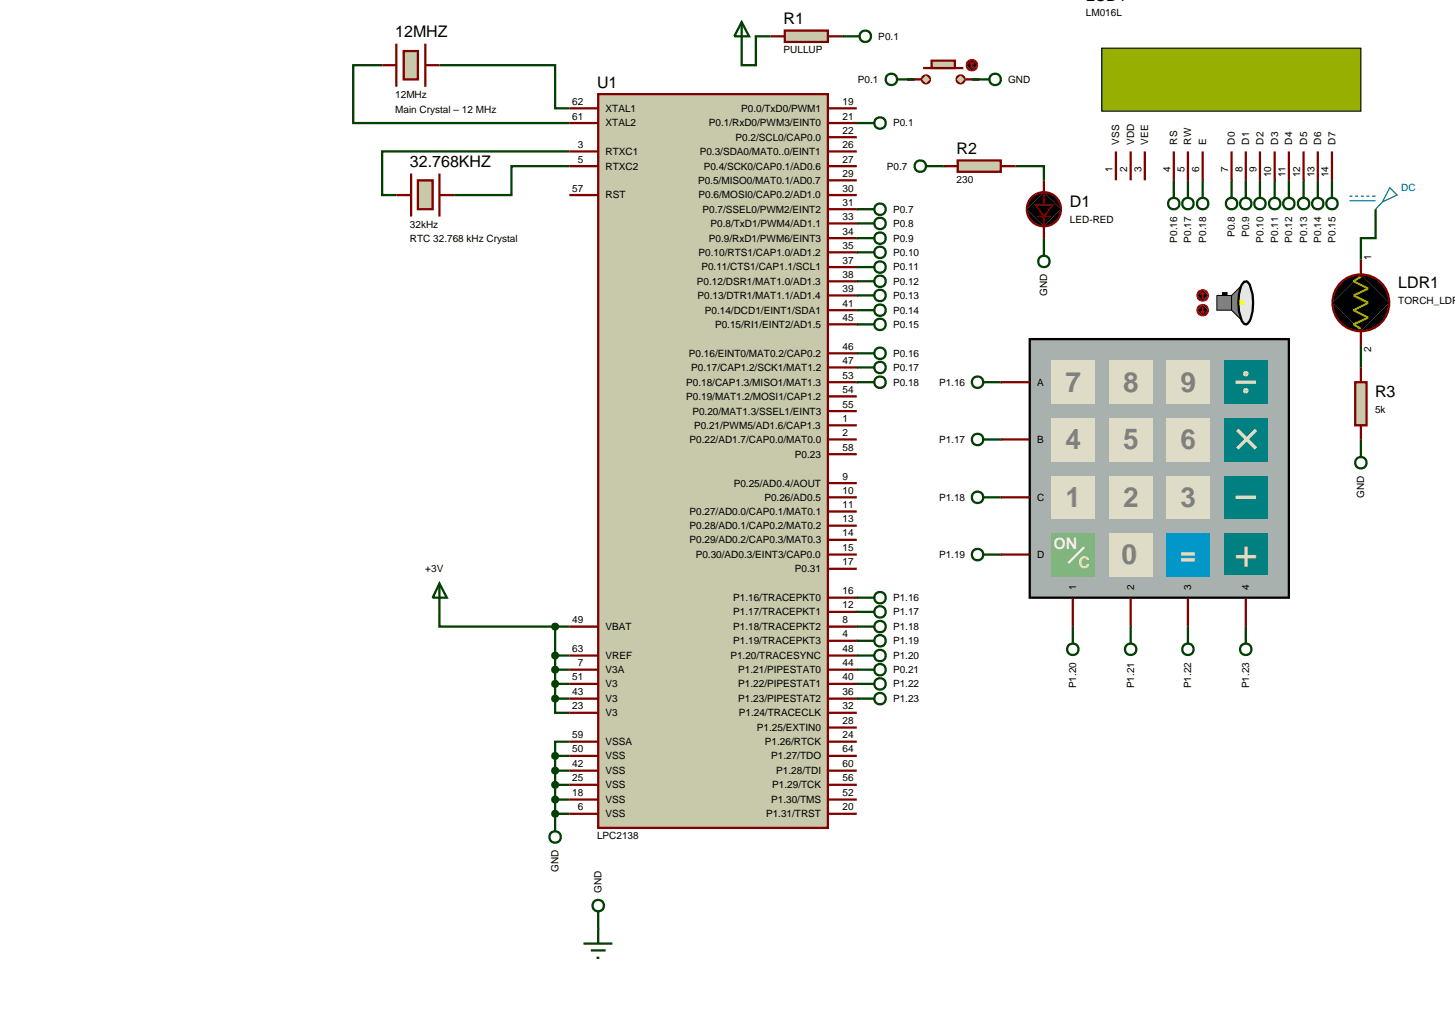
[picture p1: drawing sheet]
<svg xmlns="http://www.w3.org/2000/svg" width="257mm" height="180mm" viewBox="0 0 257 180" stroke-linecap="round" stroke-linejoin="round" font-family="sans-serif">
<g fill="none" stroke="#004000" stroke-width=".4">
<path d="M67.4 11.5h-5.1v10.2h38.1M77.5 11.5h20.4v7.6h2.5M135.9 6.4h-2.6v5.1h-2.5v-2.5M160 14h1.3M171.4 14h1.3M100.4 26.7h-33v7.7h2.5M100.4 29.3h-10.2v5.1h-10.1M179.1 29.3h5v2.5M242.6 36.9v5.1h-2.6v3.8M240 61v3.8M77.5 107.9v2.6h20.4M97.9 110.5v12.7"/>
<path d="M97.9 118.1h2.5M97.9 115.6h2.5M97.9 110.5h2.5M97.9 123.2v2.5h2.5M97.9 123.2h2.5M97.9 120.6h2.5M97.9 133.3v10.2h2.5M97.9 138.4h2.5M97.9 135.9h2.5M97.9 133.3h2.5M100.4 130.8h-2.5v2.5M97.9 141h2.5"/>
</g>
<path d="M105.5 16.6h40.5v129.4h-40.5z" fill="#c8c8aa" stroke="#800000" stroke-width=".4"/>
<g fill="none" stroke="#800000" stroke-width=".4">
<path d="M100.4 19.1h5.1M146 19.1h5.1M100.4 21.7h5.1M100.4 26.7h5.1M100.4 29.3h5.1M100.4 34.4h5.1M146 21.7h5.1M146 24.2h5.1M146 26.7h5.1M146 29.3h5.1M146 31.8h5.1M146 34.4h5.1"/>
<path d="M146 36.9h5.1M146 39.4h5.1M146 42h5.1M146 44.5h5.1M146 47.1h5.1M146 49.6h5.1M146 52.1h5.1M146 54.7h5.1M146 57.2h5.1M146 62.3h5.1M146 64.8h5.1M146 67.4h5.1"/>
<path d="M146 69.9h5.1M146 72.5h5.1M146 75h5.1M146 77.5h5.1M146 80.1h5.1M146 85.2h5.1M146 90.2h5.1M146 92.7h5.1M146 95.2h5.1M146 97.8h5.1M146 87.7h5.1M100.4 115.6h5.1"/>
<path d="M100.4 110.5h5.1M100.4 118.1h5.1M146 115.6h5.1M146 105.4h5.1M146 107.9h5.1M146 110.5h5.1M146 113h5.1M146 118.1h5.1M146 100.3h5.1M100.4 125.7h5.1M100.4 130.8h5.1M100.4 120.6h5.1"/>
<path d="M100.4 123.2h5.1M100.4 133.3h5.1M100.4 135.9h5.1M100.4 138.4h5.1M146 125.7h5.1M146 130.8h5.1M146 120.6h5.1M146 123.2h5.1M146 128.3h5.1M146 133.3h5.1M146 135.9h5.1M146 138.4h5.1"/>
<path d="M100.4 143.5h5.1M100.4 141h5.1M146 143.5h5.1M146 141h5.1"/>
</g>
<path d="M97.5 122.9l.4-.2-.5 .5zM97.9 122.7l.3 .1 .2 .4zM98.4 123.2l-.1 .3-.4 .2zM97.4 123.2l.5 .5-.4-.2z" fill="#004000" stroke="#004000" stroke-width=".4"/>
<path d="M97.4 123.2l.5-.5 .5 .5-.5 .5z" fill="#004000"/>
<path d="M97.5 120.3l.4-.2-.5 .5zM97.9 120.1l.3 .1 .2 .4zM98.4 120.6l-.1 .3-.4 .2zM97.4 120.6l.5 .5-.4-.2z" fill="#004000" stroke="#004000" stroke-width=".4"/>
<path d="M97.4 120.6l.5-.5 .5 .5-.5 .5z" fill="#004000"/>
<path d="M97.5 117.8l.4-.2-.5 .5zM97.9 117.6l.4 .2 .1 .3zM98.4 118.1l-.2 .4-.3 .1zM97.4 118.1l.5 .5-.3-.1z" fill="#004000" stroke="#004000" stroke-width=".4"/>
<path d="M97.4 118.1l.5-.5 .5 .5-.5 .5z" fill="#004000"/>
<path d="M97.5 115.3l.4-.2-.5 .5zM97.9 115.1l.3 .1 .2 .4zM98.4 115.6l-.2 .4-.3 .1zM97.4 115.6l.5 .5-.3-.1z" fill="#004000" stroke="#004000" stroke-width=".4"/>
<path d="M97.4 115.6l.5-.5 .5 .5-.5 .5z" fill="#004000"/>
<path d="M77.5 102.9l1.3 2.5h-2.5zM77.5 102.9v5" fill="none" stroke="#004000" stroke-width=".4"/>
<path d="M97.5 110.2l.4-.2-.5 .5zM97.9 110l.3 .1 .2 .4zM98.4 110.5l-.1 .3-.4 .2zM97.4 110.5l.5 .5-.4-.2z" fill="#004000" stroke="#004000" stroke-width=".4"/>
<path d="M97.4 110.5l.5-.5 .5 .5-.5 .5z" fill="#004000"/>
<path d="M97.5 140.7l.4-.2-.5 .5zM97.9 140.5l.3 .1 .2 .4zM98.4 141l-.2 .4-.3 .1zM97.4 141l.5 .5-.3-.1z" fill="#004000" stroke="#004000" stroke-width=".4"/>
<path d="M97.4 141l.5-.5 .5 .5-.5 .5z" fill="#004000"/>
<path d="M97.5 138.1l.4-.2-.5 .5zM97.9 137.9l.4 .2 .1 .3zM98.4 138.4l-.2 .4-.3 .1zM97.4 138.4l.5 .5-.3-.1z" fill="#004000" stroke="#004000" stroke-width=".4"/>
<path d="M97.4 138.4l.5-.5 .5 .5-.5 .5z" fill="#004000"/>
<path d="M97.5 135.6l.4-.2-.5 .5zM97.9 135.4l.3 .1 .2 .4zM98.4 135.9l-.1 .3-.4 .2zM97.4 135.9l.5 .5-.4-.2z" fill="#004000" stroke="#004000" stroke-width=".4"/>
<path d="M97.4 135.9l.5-.5 .5 .5-.5 .5z" fill="#004000"/>
<path d="M97.5 133l.4-.2-.5 .5zM97.9 132.8l.3 .1 .2 .4zM98.4 133.3l-.1 .3-.4 .2zM97.4 133.3l.5 .5-.4-.2z" fill="#004000" stroke="#004000" stroke-width=".4"/>
<path d="M97.4 133.3l.5-.5 .5 .5-.5 .5z" fill="#004000"/>
<path d="M102.9 166.4h5.1M104.2 167.6h2.6M105.2 168.9h.5M105.5 163.8v2.6" fill="none" stroke="#004000" stroke-width=".4"/>
<path d="M194.3 8.5h45.7v11.1h-45.7z" fill="#96af00" stroke="#000" stroke-width=".2"/>
<g fill="none" stroke="#800000" stroke-width=".4">
<path d="M69.9 7.7v7.6M75 7.7v7.6M196.8 26.7v5.1M199.4 26.7v5.1M201.9 26.7v5.1M207 26.7v5.1M209.5 26.7v5.1M212.1 26.7v5.1M217.2 26.7v5.1M219.7 26.7v5.1M222.2 26.7v5.1M224.8 26.7v5.1"/>
<path d="M227.3 26.7v5.1M229.9 26.7v5.1M232.4 26.7v5.1M234.9 26.7v5.1"/>
</g>
<path d="M71.2 9h2.5v5h-2.5z" fill="#c8c8aa" stroke="#800000" stroke-width=".4"/>
<path d="M67.4 11.5h2.5M75 11.5h2.5M72.5 30.6v7.6M77.5 30.6v7.6" fill="none" stroke="#800000" stroke-width=".4"/>
<path d="M73.7 31.8h2.6v5.1h-2.6z" fill="#c8c8aa" stroke="#800000" stroke-width=".4"/>
<path d="M69.9 34.4h2.6M77.5 34.4h2.6" fill="none" stroke="#800000" stroke-width=".4"/>
<path d="M181.6 59.8h45.7v45.6h-45.7z" fill="#a9b1af" stroke="#000" stroke-width=".4"/>
<g fill="#dedcc7">
<path d="M185.4 63.6h7.6v7.6h-7.6z"/>
<path d="M195.6 63.6h7.6v7.6h-7.6z"/>
<path d="M205.7 63.6h7.6v7.6h-7.6z"/>
</g>
<path d="M215.9 63.6h7.6v7.6h-7.6z" fill="#008080"/>
<g fill="#dedcc7">
<path d="M185.4 73.7h7.6v7.7h-7.6z"/>
<path d="M195.6 73.7h7.6v7.7h-7.6z"/>
<path d="M205.7 73.7h7.6v7.7h-7.6z"/>
</g>
<path d="M215.9 73.7h7.6v7.7h-7.6z" fill="#008080"/>
<g fill="#dedcc7">
<path d="M185.4 83.9h7.6v7.5h-7.6z"/>
<path d="M195.6 83.9h7.6v7.5h-7.6z"/>
<path d="M205.7 83.9h7.6v7.5h-7.6z"/>
</g>
<path d="M205.7 94h7.6v7.6h-7.6z" fill="#0197c9"/>
<path d="M215.9 83.9h7.6v7.5h-7.6z" fill="#008080"/>
<path d="M217.9 67.4h3.6M221.5 75.8l-3.3 3.3M217.9 87.7h3.6" fill="none" stroke="#dedcc7" stroke-width=".6" stroke-linecap="butt"/>
<g fill="#c8c8aa" stroke="#dedcc7" stroke-width=".6" stroke-linecap="butt">
<path d="M219.6 65.8l.1-.1-.2 .2zM219.7 65.7l.2 .2zM219.7 66.1l.2-.2zM219.5 65.9l.2 .2z"/>
<path d="M219.6 68.8l.1-.1-.2 .2zM219.7 68.7l.2 .2zM219.7 69.1l.2-.2zM219.5 68.9l.2 .2z"/>
</g>
<g fill="#c8c8aa">
<path d="M219.7 65.7l.2 .2-.2 .2-.2-.2z"/>
<path d="M219.7 68.7l.2 .2-.2 .2-.2-.2z"/>
</g>
<path d="M215.9 94h7.6v7.3h-7.6z" fill="#008080"/>
<path d="M218.2 75.8l3.3 3.3" fill="none" stroke="#dedcc7" stroke-width=".6" stroke-linecap="butt"/>
<path d="M185.4 94h7.6v7.6h-7.6z" fill="#81b57d"/>
<path d="M191.2 96.5l-2.8 2.8" fill="none" stroke="#fafbdb" stroke-width=".4"/>
<path d="M195.6 94h7.6v7.6h-7.6z" fill="#dedcc7"/>
<path d="M176.5 67.4h5.1M176.5 77.5h5.1M176.5 87.7h5.1M176.5 97.8h5.1M189.2 105.4v5.1M199.4 105.4v5.1M209.5 105.4v5.1M219.7 105.4v5.1" fill="none" stroke="#800000" stroke-width=".4"/>
<g fill="#c8c8aa" stroke="#800000" stroke-width=".4">
<path d="M168.9 13.5l.5-.2-.7 .7zM169.4 13.3a.68 .68 0 0 1 .7 .7zM169.4 14.7l.7-.7a.68 .68 0 0 1-.7 .7zM168.7 14l.7 .7a.68 .68 0 0 1-.7-.7z"/>
<path d="M162.8 13.5l.5-.2-.7 .7zM163.3 13.3a.68 .68 0 0 1 .7 .7zM164 14a.68 .68 0 0 1-.7 .7zM162.6 14l.7 .7a.68 .68 0 0 1-.7-.7z"/>
</g>
<g fill="#c8c8aa">
<path d="M169.4 13.3l.7 .7-.7 .7-.7-.7z"/>
<path d="M162.6 14l.7-.7 .7 .7-.7 .7z"/>
</g>
<path d="M162.8 12h7.1" fill="none" stroke="#800000" stroke-width=".4"/>
<path d="M164.3 10.7h4.1v1.3h-4.1z" fill="#c8c8aa" stroke="#800000" stroke-width=".4"/>
<path d="M160 14h2.5M170.2 14h2.5" fill="none" stroke="#800000" stroke-width=".4"/>
<path d="M170.7 10.8l.7-.3-1 1zM171.4 10.5a.94 .94 0 0 1 1 1zM172.4 11.5a.94 .94 0 0 1-1 1zM170.4 11.5l1 1a.94 .94 0 0 1-1-1z" fill="#400000" stroke="#f00" stroke-width=".2"/>
<path d="M170.4 11.5l1-1 1 1-1 1z" fill="#400000"/>
<path d="M171.2 11.8l.2 .2M171.4 11v1M171.4 11l-.2 .3M171.4 11l.3 .3M171.7 11.8l-.3 .2" fill="none" stroke="#f00" stroke-width=".2"/>
<path d="M138.4 5.4h7.6v2h-7.6z" fill="#c8c8aa" stroke="#800000" stroke-width=".4"/>
<path d="M135.9 6.4h2.5M146 6.4h2.6" fill="none" stroke="#800000" stroke-width=".4"/>
<path d="M130.8 3.9l1.3 2.5h-2.6zM130.8 3.9v5.1" fill="none" stroke="#004000" stroke-width=".4"/>
<path d="M168.9 28.3h7.6v2h-7.6z" fill="#c8c8aa" stroke="#800000" stroke-width=".4"/>
<path d="M166.4 29.3h2.5M176.5 29.3h2.6M184.1 31.8v4.3M184.1 38.2v3.8" fill="none" stroke="#800000" stroke-width=".4"/>
<path d="M182.2 34.5l1.2-.5 .7-.1-3 3a2.97 2.97 0 0 1 1.1-2.4zM184.1 33.9a2.95 2.95 0 0 1 3 3zM184.1 39.9l3-3a2.95 2.95 0 0 1-3 3zM181.1 36.9l3 3a2.95 2.95 0 0 1-3-3z" fill="#000" stroke="#800000" stroke-width=".4"/>
<path d="M184.1 33.9l3 3-3 3-3-3z" fill="#000"/>
<path d="M182.9 38.2h2.5" fill="none" stroke="#800000" stroke-width=".3"/>
<path d="M182.6 36.1h3.1l-1.6 2.1z" fill="#000" stroke="#800000" stroke-width=".3"/>
<path d="M239 67.4h2v7.6h-2z" fill="#c8c8aa" stroke="#800000" stroke-width=".4"/>
<path d="M240 48.3v.5M240 58v.5M240 64.8v2.6M240 75v2.5" fill="none" stroke="#800000" stroke-width=".4"/>
<path d="M238 34.6h.5M238 35.4h4.6M239 34.6h.5M240 34.6h.5M241 34.6h.5M242 34.6h.6M243.8 35.6l-1.2 1.3M245.1 33.1l1.3 1.3-2.6 1.2z" fill="none" stroke="#0000c0" stroke-width=".2"/>
<path d="M236.8 49.6a5 5 0 0 1 3.2-1.2l-5 5a5 5 0 0 1 1.8-3.8zM240 48.4a5 5 0 0 1 5 5zM245 53.4a5 5 0 0 1-5 5zM235 53.4l5 5a5 5 0 0 1-5-5z" fill="#000" stroke="#800000" stroke-width=".4"/>
<path d="M240 48.4l5 5-5 5-5-5z" fill="#000"/>
<path d="M240 48.8l-1.3 .8 2.6 1.3-2.6 1.2 2.6 1.3-2.6 1.3 2.6 1.3-2.6 1.2 1.3 .8" fill="none" stroke="#c18802" stroke-width=".4"/>
<g fill="#808080" stroke="#000" stroke-width=".18">
<path d="M214.6 52.1h2.6v2.6h-2.6z"/>
<path d="M219.4 49.7a5 5 0 0 0-1 3.7l.1 1.5 .5 1.7 .4 .5 .3 .1-2.5-2.5v-2.6l2.5-2.5z"/>
</g>
<path d="M219.4 49.7l.3-.1 .3 .1 .4 .5a8.8 8.8 0 0 1 0 6.4l-.4 .5-.3 .1-.3-.1-.4-.5a8.8 8.8 0 0 1 0-6.4z" fill="#e6e6e6" stroke="#000" stroke-width=".4"/>
<path d="M218.7 52.9l.7 .3-.2 .4-.5 .1z" fill="#ff0" stroke="#ff0" stroke-width=".18"/>
<path d="M215.6 51.6h.8v.5h-.8z" fill="#000" stroke="#000" stroke-width=".18"/>
<path d="M240 45.8v2.5M240 58.5v2.5" fill="none" stroke="#800000" stroke-width=".4"/>
<path d="M211.4 51.4l.7-.3-1 1zM212.1 51.1a.94 .94 0 0 1 1 1zM213.1 52.1a.94 .94 0 0 1-1 1zM211.1 52.1l1 1a.94 .94 0 0 1-1-1z" fill="#400000" stroke="#f00" stroke-width=".2"/>
<path d="M212.1 51.1l1 1-1 1-1-1z" fill="#400000"/>
<path d="M212.1 51.6l-.3 .3M212.1 51.6l.2 .3M212.1 51.6v1.1" fill="none" stroke="#f00" stroke-width=".2"/>
<path d="M211.4 54l.7-.3-1 1zM212.1 53.7a.94 .94 0 0 1 1 1zM213.1 54.7a.94 .94 0 0 1-1 1zM211.1 54.7l1 1a.94 .94 0 0 1-1-1z" fill="#400000" stroke="#f00" stroke-width=".2"/>
<path d="M212.1 53.7l1 1-1 1-1-1z" fill="#400000"/>
<path d="M211.8 54.9l.3 .3M212.1 54.2v1M212.3 54.9l-.2 .3" fill="none" stroke="#f00" stroke-width=".2"/>
<g fill="none" stroke="#004000" stroke-width=".4">
<path d="M158.2 14h3.1M171.4 14h3.1M151.1 39.4h3.1M151.1 21.7h3.1M151.1 42h3.1M151.1 44.5h3.1M151.1 47.1h3.1M151.1 49.6h3.1M151.1 52.1h3.1M151.1 54.7h3.1M151.1 57.2h3.1M151.1 62.3h3.1"/>
<path d="M151.1 64.8h3.1M151.1 67.4h3.1M97.9 143.5v3M105.5 160.8v3"/>
<circle cx="157.2" cy="14" r="1.01"/>
<circle cx="175.5" cy="14" r="1.01"/>
<circle cx="155.2" cy="21.7" r="1.01"/>
<circle cx="155.2" cy="39.4" r="1.01"/>
<circle cx="155.2" cy="49.6" r="1.01"/>
<circle cx="155.2" cy="57.2" r="1.01"/>
<circle cx="155.2" cy="44.5" r="1.01"/>
<circle cx="155.2" cy="47.1" r="1.01"/>
<circle cx="155.2" cy="54.7" r="1.01"/>
<circle cx="155.2" cy="42" r="1.01"/>
<circle cx="155.2" cy="52.1" r="1.01"/>
<circle cx="155.2" cy="62.3" r="1.01"/>
<circle cx="155.2" cy="67.4" r="1.01"/>
<circle cx="155.2" cy="64.8" r="1.01"/>
<circle cx="97.9" cy="147.6" r="1.01"/>
<circle cx="105.5" cy="159.7" r="1.01"/>
</g>
<path d="M97.5 143.2l.4-.2-.5 .5zM97.9 143l.4 .2 .1 .3zM98.4 143.5l-.2 .4-.3 .1zM97.4 143.5l.5 .5-.3-.1z" fill="#004000" stroke="#004000" stroke-width=".4"/>
<path d="M97.4 143.5l.5-.5 .5 .5-.5 .5z" fill="#004000"/>
<g fill="none" stroke="#004000" stroke-width=".4">
<path d="M148.6 6.4h3M151.1 36.9h3.1M163.3 29.3h3.1M207 31.8v3.1M209.5 31.8v3.1M212.1 31.8v3.1M217.2 31.8v3.1M219.7 31.8v3.1M222.2 31.8v3.1M224.8 31.8v3.1M227.3 31.8v3.1M229.9 31.8v3.1"/>
<path d="M232.4 31.8v3.1M234.9 31.8v3.1M184.1 42v3M173.5 67.4h3M173.5 77.5h3M240 77.5v3.1M173.5 87.7h3M173.5 97.8h3M151.1 105.4h3.1M151.1 107.9h3.1M151.1 110.5h3.1M151.1 113h3.1"/>
<path d="M151.1 115.6h3.1M151.1 118.1h3.1M189.2 110.5v3M199.4 110.5v3M209.5 110.5v3M219.7 110.5v3M151.1 120.6h3.1M151.1 123.2h3.1"/>
<circle cx="152.6" cy="6.4" r="1.01"/>
<circle cx="155.2" cy="36.9" r="1.01"/>
<circle cx="162.3" cy="29.3" r="1.01"/>
<circle cx="207" cy="35.9" r="1.01"/>
<circle cx="209.5" cy="35.9" r="1.01"/>
<circle cx="212.1" cy="35.9" r="1.01"/>
<circle cx="217.2" cy="35.9" r="1.01"/>
<circle cx="219.7" cy="35.9" r="1.01"/>
<circle cx="222.2" cy="35.9" r="1.01"/>
<circle cx="224.8" cy="35.9" r="1.01"/>
<circle cx="227.3" cy="35.9" r="1.01"/>
<circle cx="229.9" cy="35.9" r="1.01"/>
<circle cx="232.4" cy="35.9" r="1.01"/>
<circle cx="234.9" cy="35.9" r="1.01"/>
<circle cx="184.1" cy="46.1" r="1.01"/>
<circle cx="172.4" cy="77.5" r="1.01"/>
<circle cx="172.4" cy="67.4" r="1.01"/>
<circle cx="172.4" cy="87.7" r="1.01"/>
<circle cx="172.4" cy="97.8" r="1.01"/>
<circle cx="240" cy="81.6" r="1.01"/>
<circle cx="155.2" cy="118.1" r="1.01"/>
<circle cx="155.2" cy="105.4" r="1.01"/>
<circle cx="155.2" cy="107.9" r="1.01"/>
<circle cx="155.2" cy="110.5" r="1.01"/>
<circle cx="155.2" cy="113" r="1.01"/>
<circle cx="155.2" cy="115.6" r="1.01"/>
<circle cx="189.2" cy="114.5" r="1.01"/>
<circle cx="199.4" cy="114.5" r="1.01"/>
<circle cx="209.5" cy="114.5" r="1.01"/>
<circle cx="219.7" cy="114.5" r="1.01"/>
<circle cx="155.2" cy="120.6" r="1.01"/>
<circle cx="155.2" cy="123.2" r="1.01"/>
</g>
<text font-size="7.1" x="217.7" y="100.1">+</text>
<g font-size="4.9" fill="#808080">
<text x="187.9" y="69.1">7</text>
<text x="198.1" y="69.1">8</text>
<text x="208.2" y="69.1">9</text>
<text x="187.9" y="79.2">4</text>
<text x="198.1" y="79.2">5</text>
<text x="208.2" y="79.2">6</text>
<text x="187.9" y="89.4">1</text>
<text x="198.1" y="89.4">2</text>
<text x="208.2" y="89.4">3</text>
<text x="197.8" y="99.5">0</text>
</g>
<text font-size="4.9" fill="#dedcc7" x="208.1" y="99.5">=</text>
<g font-size="2.8">
<text x="138.2" y="4.3">R1</text>
<text x="191.5" y=".2">LCD1</text>
<text x="69.7" y="6.6">12MHZ</text>
<text x="105.3" y="15.5">U1</text>
<text x="72.3" y="29.5">32.768KHZ</text>
<text x="168.7" y="27.2">R2</text>
<text x="188.7" y="36.5">D1</text>
<text x="246.6" y="50.9">LDR1</text>
<text x="242.5" y="70">R3</text>
</g>
<text font-size="2.8" fill="#fafbdb" x="185.8" y="96.9">ON</text>
<text font-size="2.8" fill="#eff2c4" x="190.2" y="100.2">C</text>
<g font-size="1.8">
<text x="191.5" y="2.9">LM016L</text>
<text x="138.2" y="9.4">PULLUP</text>
<text x="154.9" y="7">P0.1</text>
<text x="69.7" y="17.3">12MHz</text>
<text x="151.3" y="14.6">P0.1</text>
<text x="177.8" y="14.6">GND</text>
<text x="69.7" y="19.9">Main Crystal – 12 MHz</text>
<text x="100.9" y="18.5">62</text>
<text x="100.9" y="21.1">61</text>
<text x="106.8" y="19.7">XTAL1</text>
<text x="106.8" y="22.3">XTAL2</text>
<text x="125" y="22.3">P0.1/RxD0/PWM3/EINT0</text>
<text x="130.7" y="19.7">P0.0/TxD0/PWM1</text>
<text x="148.6" y="18.5">19</text>
<text x="148.6" y="21.1">21</text>
<text x="148.6" y="23.6">22</text>
<text x="157.5" y="22.3">P0.1</text>
<text x="101.9" y="26.1">3</text>
<text x="101.9" y="28.7">5</text>
<text x="106.8" y="27.3">RTXC1</text>
<text x="106.8" y="29.9">RTXC2</text>
<text x="123.4" y="27.3">P0.3/SDA0/MAT0..0/EINT1</text>
<text x="124.1" y="29.9">P0.4/SCK0/CAP0.1/AD0.6</text>
<text x="129.7" y="24.8">P0.2/SCL0/CAP0.0</text>
<text x="148.6" y="26.1">26</text>
<text x="148.6" y="28.7">27</text>
<text x="156.4" y="29.9">P0.7</text>
<text x="197.4" y="25.5" transform="rotate(-90 197.4 25.5)">VSS</text>
<text x="200" y="25.5" transform="rotate(-90 200 25.5)">VDD</text>
<text x="202.5" y="25.5" transform="rotate(-90 202.5 25.5)">VEE</text>
<text x="207.6" y="25.5" transform="rotate(-90 207.6 25.5)">RS</text>
<text x="210.1" y="25.5" transform="rotate(-90 210.1 25.5)">RW</text>
<text x="212.7" y="25.5" transform="rotate(-90 212.7 25.5)">E</text>
<text x="217.8" y="25.5" transform="rotate(-90 217.8 25.5)">D0</text>
<text x="220.3" y="25.5" transform="rotate(-90 220.3 25.5)">D1</text>
<text x="222.8" y="25.5" transform="rotate(-90 222.8 25.5)">D2</text>
<text x="225.4" y="25.5" transform="rotate(-90 225.4 25.5)">D3</text>
<text x="227.9" y="25.5" transform="rotate(-90 227.9 25.5)">D4</text>
<text x="230.5" y="25.5" transform="rotate(-90 230.5 25.5)">D5</text>
<text x="233" y="25.5" transform="rotate(-90 233 25.5)">D6</text>
<text x="235.5" y="25.5" transform="rotate(-90 235.5 25.5)">D7</text>
<text x="100.9" y="33.8">57</text>
<text x="106.8" y="35">RST</text>
<text x="123.1" y="32.4">P0.5/MISO0/MAT0.1/AD0.7</text>
<text x="123.2" y="35">P0.6/MOSI0/CAP0.2/AD1.0</text>
<text x="148.6" y="31.2">29</text>
<text x="148.6" y="33.8">30</text>
<text x="168.7" y="32.3">230</text>
<text x="196.2" y="30.3" transform="rotate(-90 196.2 30.3)">1</text>
<text x="198.8" y="30.3" transform="rotate(-90 198.8 30.3)">2</text>
<text x="201.3" y="30.3" transform="rotate(-90 201.3 30.3)">3</text>
<text x="206.4" y="30.3" transform="rotate(-90 206.4 30.3)">4</text>
<text x="208.9" y="30.3" transform="rotate(-90 208.9 30.3)">5</text>
<text x="211.5" y="30.3" transform="rotate(-90 211.5 30.3)">6</text>
<text x="216.6" y="30.3" transform="rotate(-90 216.6 30.3)">7</text>
<text x="219.1" y="30.3" transform="rotate(-90 219.1 30.3)">8</text>
<text x="221.6" y="30.3" transform="rotate(-90 221.6 30.3)">9</text>
<text x="224.2" y="31.3" transform="rotate(-90 224.2 31.3)">10</text>
<text x="226.7" y="31.3" transform="rotate(-90 226.7 31.3)">11</text>
<text x="229.3" y="31.3" transform="rotate(-90 229.3 31.3)">12</text>
<text x="231.8" y="31.3" transform="rotate(-90 231.8 31.3)">13</text>
<text x="234.3" y="31.3" transform="rotate(-90 234.3 31.3)">14</text>
<text x="72.3" y="40.2">32kHz</text>
<text x="123.9" y="37.5">P0.7/SSEL0/PWM2/EINT2</text>
<text x="125.3" y="40">P0.8/TxD1/PWM4/AD1.1</text>
<text x="148.6" y="36.3">31</text>
<text x="148.6" y="38.8">33</text>
<text x="148.6" y="41.4">34</text>
<text x="157.5" y="40">P0.8</text>
<text x="157.5" y="37.5">P0.7</text>
<text x="188.7" y="39.3">LED-RED</text>
<text x="217.8" y="41.8" transform="rotate(-90 217.8 41.8)">P0.8</text>
<text x="220.3" y="41.8" transform="rotate(-90 220.3 41.8)">P0.9</text>
<text x="72.3" y="42.7">RTC 32.768 kHz Crystal</text>
<text x="123.2" y="45.1">P0.10/RTS1/CAP1.0/AD1.2</text>
<text x="123.7" y="47.7">P0.11/CTS1/CAP1.1/SCL1</text>
<text x="125" y="42.6">P0.9/RxD1/PWM6/EINT3</text>
<text x="148.6" y="43.9">35</text>
<text x="148.6" y="46.5">37</text>
<text x="157.5" y="42.6">P0.9</text>
<text x="157.5" y="45.1">P0.10</text>
<text x="157.5" y="47.7">P0.11</text>
<text x="207.6" y="42.8" transform="rotate(-90 207.6 42.8)">P0.16</text>
<text x="210.1" y="42.8" transform="rotate(-90 210.1 42.8)">P0.17</text>
<text x="212.7" y="42.8" transform="rotate(-90 212.7 42.8)">P0.18</text>
<text x="222.8" y="42.8" transform="rotate(-90 222.8 42.8)">P0.10</text>
<text x="225.4" y="42.8" transform="rotate(-90 225.4 42.8)">P0.11</text>
<text x="227.9" y="42.8" transform="rotate(-90 227.9 42.8)">P0.12</text>
<text x="230.5" y="42.8" transform="rotate(-90 230.5 42.8)">P0.13</text>
<text x="233" y="42.8" transform="rotate(-90 233 42.8)">P0.14</text>
<text x="235.5" y="42.8" transform="rotate(-90 235.5 42.8)">P0.15</text>
<text x="241.8" y="45.8" transform="rotate(-90 241.8 45.8)">1</text>
<text x="122.9" y="50.2">P0.12/DSR1/MAT1.0/AD1.3</text>
<text x="123" y="52.7">P0.13/DTR1/MAT1.1/AD1.4</text>
<text x="148.6" y="49">38</text>
<text x="148.6" y="51.5">39</text>
<text x="157.5" y="50.2">P0.12</text>
<text x="157.5" y="52.7">P0.13</text>
<text x="184.7" y="52.2" transform="rotate(-90 184.7 52.2)">GND</text>
<text x="246.6" y="53.7">TORCH_LDR</text>
<text x="124.3" y="55.3">P0.14/DCD1/EINT1/SDA1</text>
<text x="126.1" y="57.8">P0.15/RI1/EINT2/AD1.5</text>
<text x="148.6" y="54.1">41</text>
<text x="148.6" y="56.6">45</text>
<text x="157.5" y="55.3">P0.14</text>
<text x="157.5" y="57.8">P0.15</text>
<text x="121.5" y="62.9">P0.16/EINT0/MAT0.2/CAP0.2</text>
<text x="121.9" y="65.4">P0.17/CAP1.2/SCK1/MAT1.2</text>
<text x="148.6" y="61.7">46</text>
<text x="148.6" y="64.2">47</text>
<text x="157.5" y="62.9">P0.16</text>
<text x="157.5" y="65.4">P0.17</text>
<text x="241.8" y="62" transform="rotate(-90 241.8 62)">2</text>
<text x="121" y="68">P0.18/CAP1.3/MISO1/MAT1.3</text>
<text x="121" y="70.5">P0.19/MAT1.2/MOSI1/CAP1.2</text>
<text x="148.6" y="66.8">53</text>
<text x="148.6" y="69.3">54</text>
<text x="148.6" y="71.9">55</text>
<text x="157.5" y="68">P0.18</text>
<text x="165.6" y="68">P1.16</text>
<text x="182.9" y="68">A</text>
<text x="122.1" y="73.1">P0.20/MAT1.3/SSEL1/EINT3</text>
<text x="122.4" y="75.6">P0.21/PWM5/AD1.6/CAP1.3</text>
<text x="148.6" y="74.4">1</text>
<text x="148.6" y="76.9">2</text>
<text x="242.5" y="72.8">5k</text>
<text x="121.6" y="78.1">P0.22/AD1.7/CAP0.0/MAT0.0</text>
<text x="140.2" y="80.7">P0.23</text>
<text x="148.6" y="79.5">58</text>
<text x="165.6" y="78.1">P1.17</text>
<text x="182.9" y="78.1">B</text>
<text x="129.4" y="85.8">P0.25/AD0.4/AOUT</text>
<text x="134.8" y="88.3">P0.26/AD0.5</text>
<text x="148.6" y="84.6">9</text>
<text x="148.6" y="89.6">11</text>
<text x="148.6" y="87.1">10</text>
<text x="165.6" y="88.3">P1.18</text>
<text x="182.9" y="88.3">C</text>
<text x="240.6" y="87.8" transform="rotate(-90 240.6 87.8)">GND</text>
<text x="121.6" y="90.8">P0.27/AD0.0/CAP0.1/MAT0.1</text>
<text x="121.6" y="93.3">P0.28/AD0.1/CAP0.2/MAT0.2</text>
<text x="121.6" y="95.8">P0.29/AD0.2/CAP0.3/MAT0.3</text>
<text x="148.6" y="92.1">13</text>
<text x="148.6" y="94.6">14</text>
<text x="75" y="100.9">+3V</text>
<text x="122.7" y="98.4">P0.30/AD0.3/EINT3/CAP0.0</text>
<text x="140.2" y="100.9">P0.31</text>
<text x="148.6" y="97.2">15</text>
<text x="148.6" y="99.7">17</text>
<text x="165.6" y="98.4">P1.19</text>
<text x="182.9" y="98.4">D</text>
<text x="129.3" y="106">P1.16/TRACEPKT0</text>
<text x="148.6" y="104.8">16</text>
<text x="148.6" y="107.3">12</text>
<text x="157.5" y="106">P1.16</text>
<text x="189.8" y="104.1" transform="rotate(-90 189.8 104.1)">1</text>
<text x="200" y="104.1" transform="rotate(-90 200 104.1)">2</text>
<text x="210.1" y="104.1" transform="rotate(-90 210.1 104.1)">3</text>
<text x="220.3" y="104.1" transform="rotate(-90 220.3 104.1)">4</text>
<text x="100.9" y="109.9">49</text>
<text x="106.8" y="111.1">VBAT</text>
<text x="129.3" y="108.5">P1.17/TRACEPKT1</text>
<text x="129.3" y="111.1">P1.18/TRACEPKT2</text>
<text x="129.3" y="113.6">P1.19/TRACEPKT3</text>
<text x="148.6" y="109.9">8</text>
<text x="148.6" y="112.4">4</text>
<text x="157.5" y="108.5">P1.17</text>
<text x="157.5" y="111.1">P1.18</text>
<text x="157.5" y="113.6">P1.19</text>
<text x="100.9" y="115">63</text>
<text x="100.9" y="120">51</text>
<text x="101.9" y="117.5">7</text>
<text x="106.8" y="116.2">VREF</text>
<text x="106.8" y="118.7">V3A</text>
<text x="128.8" y="116.2">P1.20/TRACESYNC</text>
<text x="130.2" y="118.7">P1.21/PIPESTAT0</text>
<text x="148.6" y="115">48</text>
<text x="148.6" y="117.5">44</text>
<text x="148.6" y="120">40</text>
<text x="157.5" y="116.2">P1.20</text>
<text x="157.5" y="118.7">P0.21</text>
<text x="100.9" y="125.1">23</text>
<text x="100.9" y="122.6">43</text>
<text x="106.8" y="123.8">V3</text>
<text x="106.8" y="121.2">V3</text>
<text x="130.2" y="121.2">P1.22/PIPESTAT1</text>
<text x="130.2" y="123.8">P1.23/PIPESTAT2</text>
<text x="148.6" y="122.6">36</text>
<text x="148.6" y="125.1">32</text>
<text x="157.5" y="121.2">P1.22</text>
<text x="157.5" y="123.8">P1.23</text>
<text x="189.8" y="121.4" transform="rotate(-90 189.8 121.4)">P1.20</text>
<text x="200" y="121.4" transform="rotate(-90 200 121.4)">P1.21</text>
<text x="210.1" y="121.4" transform="rotate(-90 210.1 121.4)">P1.22</text>
<text x="220.3" y="121.4" transform="rotate(-90 220.3 121.4)">P1.23</text>
<text x="100.9" y="130.2">59</text>
<text x="106.8" y="126.3">V3</text>
<text x="106.8" y="131.4">VSSA</text>
<text x="130.3" y="126.3">P1.24/TRACECLK</text>
<text x="133.5" y="128.9">P1.25/EXTIN0</text>
<text x="134.9" y="131.4">P1.26/RTCK</text>
<text x="148.6" y="127.7">28</text>
<text x="148.6" y="130.2">24</text>
<text x="100.9" y="137.8">25</text>
<text x="100.9" y="135.3">42</text>
<text x="100.9" y="132.7">50</text>
<text x="106.8" y="136.5">VSS</text>
<text x="106.8" y="133.9">VSS</text>
<text x="136" y="133.9">P1.27/TDO</text>
<text x="136.9" y="136.5">P1.28/TDI</text>
<text x="148.6" y="132.7">64</text>
<text x="148.6" y="135.3">60</text>
<text x="148.6" y="137.8">56</text>
<text x="100.9" y="140.4">18</text>
<text x="101.9" y="142.9">6</text>
<text x="106.8" y="141.6">VSS</text>
<text x="106.8" y="139">VSS</text>
<text x="136" y="141.6">P1.30/TMS</text>
<text x="136.2" y="139">P1.29/TCK</text>
<text x="148.6" y="140.4">52</text>
<text x="148.6" y="142.9">20</text>
<text x="105.3" y="148">LPC2138</text>
<text x="106.8" y="144.1">VSS</text>
<text x="135.1" y="144.1">P1.31/TRST</text>
<text x="98.5" y="153.7" transform="rotate(-90 98.5 153.7)">GND</text>
<text x="106.1" y="157.5" transform="rotate(-90 106.1 157.5)">GND</text>
</g>
<text font-size="1.8" fill="#0000c0" x="247.1" y="33.7">DC</text>
</svg>
